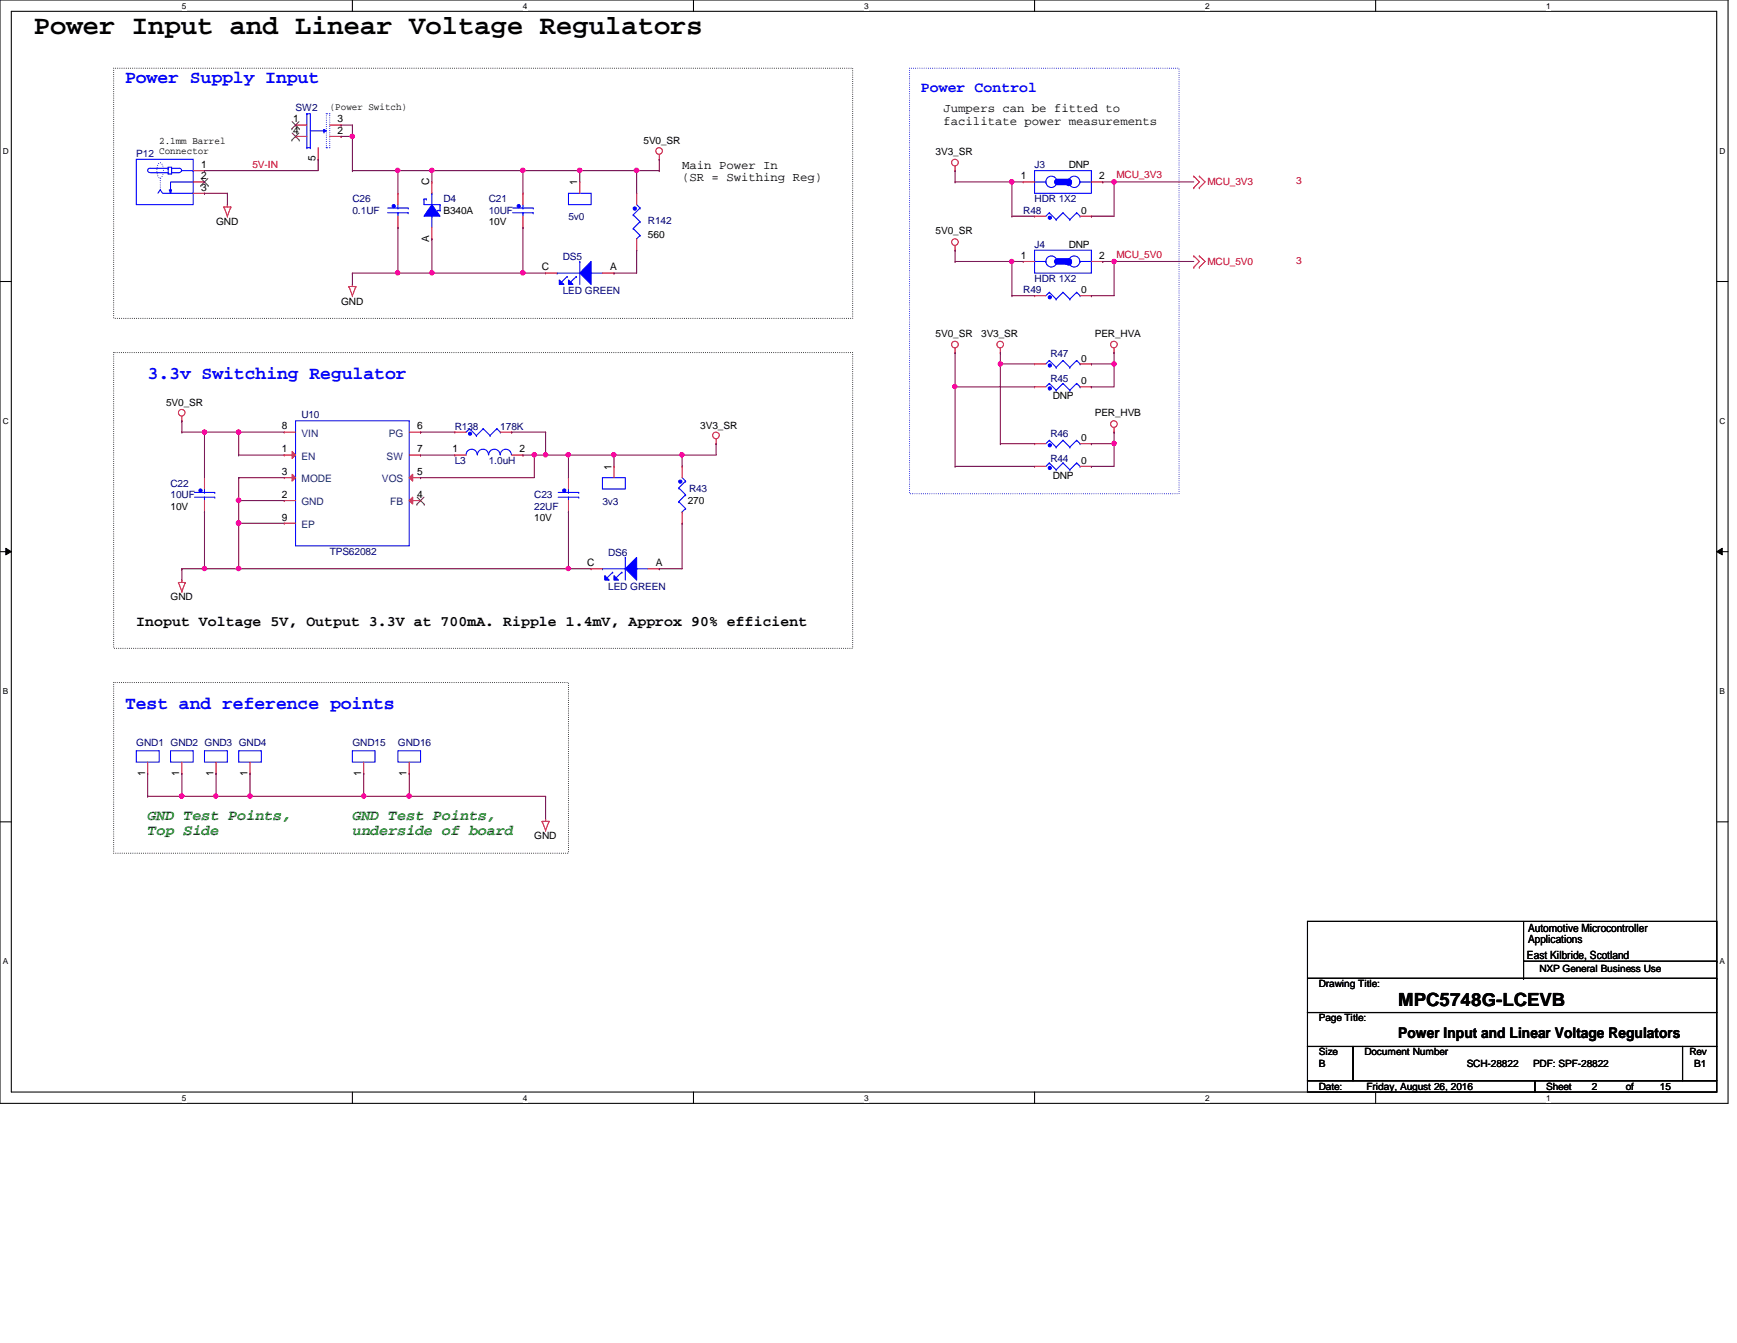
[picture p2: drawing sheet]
<svg xmlns="http://www.w3.org/2000/svg" width="279mm" height="216mm" viewBox="0 0 279 216" stroke-linecap="round" stroke-linejoin="round" font-family="sans-serif">
<path d="M0 0h278v177.4h-278zM1.8 1.8h274.3v173.8h-274.3z" fill="none" stroke="#000" stroke-width=".17"/>
<g fill="#fff">
<path d="M29.3 .2h.7v1.5h-.7z"/>
<path d="M29.3 175.8h.7v1.4h-.7z"/>
</g>
<path d="M56.7 0v1.8M56.7 175.6v1.8" fill="none" stroke="#000" stroke-width=".17"/>
<g fill="#fff">
<path d="M84.1 .2h.7v1.5h-.7z"/>
<path d="M84.1 175.8h.7v1.4h-.7z"/>
</g>
<path d="M111.5 0v1.8M111.5 175.6v1.8" fill="none" stroke="#000" stroke-width=".17"/>
<g fill="#fff">
<path d="M139 .2h.7v1.5h-.7z"/>
<path d="M139 175.8h.7v1.4h-.7z"/>
</g>
<path d="M166.4 0v1.8M166.4 175.6v1.8" fill="none" stroke="#000" stroke-width=".17"/>
<g fill="#fff">
<path d="M193.8 .2h.8v1.5h-.8z"/>
<path d="M193.8 175.8h.8v1.4h-.8z"/>
</g>
<path d="M221.3 0v1.8M221.3 175.6v1.8" fill="none" stroke="#000" stroke-width=".17"/>
<g fill="#fff">
<path d="M248.7 .2h.7v1.5h-.7z"/>
<path d="M248.7 175.8h.7v1.4h-.7z"/>
<path d="M.5 23.5h.9v1.5h-.9z"/>
<path d="M276.6 23.5h.9v1.5h-.9z"/>
<path d="M.5 67h.9v1.5h-.9z"/>
<path d="M276.6 67h.9v1.5h-.9z"/>
</g>
<path d="M0 45.3h1.8M276.1 45.3h1.9" fill="none" stroke="#000" stroke-width=".17"/>
<g fill="#fff">
<path d="M.5 110.4h.8v1.5h-.8z"/>
<path d="M276.6 110.4h.9v1.5h-.9z"/>
</g>
<path d="M0 88.7h1.8M276.1 88.7h1.9" fill="none" stroke="#000" stroke-width=".17"/>
<path d="M.9 88.1l.9 .6-.9 .5zM276.1 88.7l.9-.6v1.1z" fill="#000"/>
<path d="M.9 88.1l.9 .6-.9 .5zM276.1 88.7l.9-.6v1.1z" fill="none" stroke="#000" stroke-width=".16"/>
<g fill="#fff">
<path d="M.5 153.8h.8v1.5h-.8z"/>
<path d="M276.6 153.8h.9v1.5h-.9z"/>
</g>
<path d="M0 132.1h1.8M276.1 132.1h1.9" fill="none" stroke="#000" stroke-width=".17"/>
<path d="M18.3 11h118.9v40.2h-118.9zM18.3 56.7h118.9v47.5h-118.9zM18.3 109.7h73.1v27.5h-73.1z" fill="none" stroke="#000" stroke-width=".17" stroke-dasharray="0 .3"/>
<path d="M146.3 11h43.4v68.4h-43.4z" fill="none" stroke="#00f" stroke-width=".17" stroke-dasharray="0 .3"/>
<path d="M170.1 29.3h1.8" fill="none" stroke="#00f" stroke-width="1.1"/>
<circle cx="171.9" cy="29.3" r=".53" fill="#00f"/>
<path d="M170.1 42h1.8" fill="none" stroke="#00f" stroke-width="1.1"/>
<circle cx="171.9" cy="42" r=".53" fill="#00f"/>
<g fill="none" stroke="#f00" stroke-width=".17">
<path d="M36 33.3h.1M36 33.3h1.1M36 33.3l.6 1.5M36.6 32.9h.1M36.6 34.8h.1M36.6 32.9v.4M37.1 33.3h.1M37.1 33.3l-.5 1.5M106 25.6h.1M106 24.8v.8M153.6 27.4h.1M153.6 26.7v.7"/>
<path d="M153.6 39.5v.7M192 30.2h.1M192 28.3h.1M192 28.3l.9 1-.9 .9M192.9 28.3h.1M192.9 30.2h.1M192.9 28.3l.9 1-.9 .9M56.1 46.1h.1M56.1 46.1h1.1M56.1 46.1l.6 1.4M56.7 45.7h.1M56.7 47.5h.1"/>
<path d="M56.7 45.7v.4M57.2 46.1h.1M57.2 46.1l-.5 1.4M153.6 56.7h.1M153.6 40.2h.1M153.6 56v.7M160.9 56.7h.1M160.9 56v.7M179.2 56.7h.1M179.2 56v.7M192 43h.1M192 41.1h.1"/>
<path d="M192 41.1l.9 .9-.9 1M192.9 41.1h.1M192.9 43h.1M192.9 41.1l.9 .9-.9 1M29.3 67.6h.1M29.3 66.9v.7M115.2 71.3h.1M115.2 70.6v.7M179.2 69.5h.1M179.2 68.7v.8M28.7 93.6h.1M28.7 93.6h1.1"/>
<path d="M28.7 93.6l.6 1.5M29.3 93.3h.1M29.3 95.1h.1M29.3 93.3v.3M29.8 93.6h.1M29.8 93.6l-.5 1.5M87.2 132h.1M87.2 132h1.1M87.2 132l.6 1.5M87.8 131.7h.1M87.8 133.5h.1M87.8 131.7v.3"/>
<path d="M88.3 132h.1M88.3 132l-.5 1.5"/>
<circle cx="106" cy="24.3" r=".54"/>
<circle cx="153.6" cy="26.1" r=".54"/>
<circle cx="153.6" cy="38.9" r=".54"/>
<circle cx="153.6" cy="55.4" r=".54"/>
<circle cx="160.9" cy="55.4" r=".54"/>
<circle cx="179.2" cy="55.4" r=".54"/>
<circle cx="29.2" cy="66.4" r=".54"/>
<circle cx="115.2" cy="70" r=".54"/>
<circle cx="179.2" cy="68.2" r=".54"/>
</g>
<g fill="none" stroke="#000" stroke-width=".17">
<path d="M210.3 148.1h65.8v14.7h-65.8zM210.3 157.3h65.8M245.1 157.3h.1M245.1 148.1v9.2M245.1 154.5h31M276.1 157.3h.1M276.1 154.5h.1M210.3 162.8h65.8v5.4h-65.8zM210.3 168.2h7.3v5.5h-7.3zM210.3 173.7h36.6v1.9h-36.6zM217.6 168.2h53v5.5h-53zM246.9 173.7h29.2v1.9h-29.2z"/>
<path d="M270.6 168.2h5.5v5.5h-5.5z"/>
</g>
<path d="M75.5 68.9h.1M75.5 68.9l-.5 .6M75.5 68.9l1.1 1.1M76.6 70h.1M77.7 68.9h.1M77.7 68.9l-1.1 1.1M77.7 68.9l1.1 1.1M78.8 70h.1M79.9 68.9h.1M79.9 68.9l-1.1 1.1M79.9 68.9l.6 .6M80.5 69.5h.1" fill="none" stroke="#00f" stroke-width=".17"/>
<circle cx="75.6" cy="69.7" r=".26" fill="#00f"/>
<g fill="none" stroke="#00f" stroke-width=".17">
<path d="M168.8 58h.1M168.8 58l-.6 .5M168.8 58l1.1 1.1M169.9 59.1h.1M171 58h.1M171 58l-1.1 1.1M171 58l1.1 1.1M172.1 59.1h.1M173.2 58h.1M173.2 58l-1.1 1.1M173.2 58l.5 .5M173.7 58.5h.1"/>
<circle cx="75.6" cy="69.7" r=".26"/>
</g>
<path d="M73.2 69.5h.1M73.2 69.5h1.8M80.5 69.5h1.8M82.3 69.5h.1" fill="none" stroke="#f00" stroke-width=".17"/>
<circle cx="168.9" cy="58.8" r=".26" fill="#00f"/>
<g fill="none" stroke="#00f" stroke-width=".17">
<path d="M62.4 34.2h3.3M62.4 33.4h3.3M64 34.2h.1M64 34.2v.6M65.7 34.2h.1M65.7 33.4h.1"/>
<circle cx="168.9" cy="58.8" r=".26"/>
</g>
<path d="M166.4 58.5h.1M166.4 58.5h1.8M173.7 58.5h1.9M175.6 58.5h.1" fill="none" stroke="#f00" stroke-width=".17"/>
<circle cx="63.3" cy="33.1" r=".26" fill="#00f"/>
<g fill="none" stroke="#00f" stroke-width=".17">
<path d="M64 33.4h.1M64 32.9v.5M168.8 47h.1M168.8 47l-.6 .5M168.8 47l1.1 1.1M169.9 48.1h.1M171 47h.1M171 47l-1.1 1.1M171 47l1.1 1.1M172.1 48.1h.1M173.2 47h.1M173.2 47l-1.1 1.1"/>
<path d="M173.2 47l.5 .5M173.7 47.5h.1"/>
<circle cx="63.3" cy="33.1" r=".26"/>
</g>
<path d="M64 31.1h.1M64 36.6h.1M64 31.1v1.8M64 34.8v1.8" fill="none" stroke="#f00" stroke-width=".17"/>
<circle cx="168.9" cy="47.8" r=".26" fill="#00f"/>
<g fill="none" stroke="#00f" stroke-width=".17">
<path d="M168.8 61.6h.1M168.8 61.6l-.6 .6M168.8 61.6l1.1 1.1M169.9 62.7h.1M171 61.6h.1M171 61.6l-1.1 1.1M171 61.6l1.1 1.1M172.1 62.7h.1M173.2 61.6h.1M173.2 61.6l-1.1 1.1M173.2 61.6l.5 .6M173.7 62.2h.1"/>
<circle cx="168.9" cy="47.8" r=".26"/>
</g>
<path d="M166.4 47.5h.1M166.4 47.5h1.8M173.7 47.5h1.9M175.6 47.5h.1" fill="none" stroke="#f00" stroke-width=".17"/>
<circle cx="168.9" cy="62.4" r=".26" fill="#00f"/>
<g fill="none" stroke="#00f" stroke-width=".17">
<path d="M24.1 27.8h3M25.4 31.1l.4-.6 .4 .6h4.9M27.1 26.9h.5v1.1h-.5zM27.1 27.1h-3a.34 .34 0 0 0-.4 .3 .34 .34 0 0 0 .4 .3M27.1 27.1h.1M27.1 27.8h.1M27.6 27.1h1.3a.34 .34 0 0 1 .3 .3 .34 .34 0 0 1-.3 .3M27.6 27.1h.1M27.6 27.8h.1M27.6 27.8h1.3"/>
<circle cx="168.9" cy="62.4" r=".26"/>
</g>
<path d="M166.4 62.2h.1M166.4 62.2h1.8M173.7 62.2h1.9M175.6 62.2h.1" fill="none" stroke="#f00" stroke-width=".17"/>
<path d="M27.2 30.5h.4l-.2 .6z" fill="#00f"/>
<g fill="none" stroke="#00f" stroke-width=".17">
<path d="M21.9 25.6h9.2v7.3h-9.2zM27.2 30.5h.4l-.2 .6zM29.3 27.4h1.8M31.1 29.3h-3.7v1.2M31.1 27.4h.1M109.2 78.4h.1M109.2 78.4l1.1 1.1M109.7 76.8l.6 .5M110.3 77.3h.1M110.3 79.5h.1M110.3 77.3l-1.1 1.1M110.3 79.5l-1.1 1.1"/>
<path d="M109.2 80.6h.1M109.2 80.6l1.1 1.1M109.7 82.3h.1M110.3 81.7h.1M110.3 81.7l-.6 .6"/>
</g>
<path d="M25.5 26.3l.2-.1a1.72 1.72 0 0 1 .2 2.4l-.2 .1a1.2 1.2 0 0 1-.5-1.3l.1-.5zM25.8 28.7v1.8M25.8 30.5h.1" fill="none" stroke="#00f" stroke-width=".17" stroke-dasharray="0 .3"/>
<path d="M31.1 27.4h1.8M31.1 31.1h1.8M31.1 29.3h1.8M32.9 27.4h.1M32.9 31.1h.1M32.9 29.3h.1" fill="none" stroke="#f00" stroke-width=".17"/>
<path d="M32.3 29.8h.1M32.3 28.7l1.2 1.1M33.4 28.7l-1.1 1.1M33.5 29.8h.1" fill="none" stroke="#804000" stroke-width=".16"/>
<circle cx="109.4" cy="77.4" r=".26" fill="#00f"/>
<g fill="none" stroke="#00f" stroke-width=".17">
<path d="M91.4 31.1h3.7v1.8h-3.7zM166.4 40.2h9.2v3.7h-9.2zM166.4 42h1.8M168.2 42h.1M173.7 42h.1M173.7 42h1.9M168.8 70.8h.1M168.8 70.8l-.6 .5M168.8 70.8l1.1 1.1M169.9 71.9h.1M171 70.8h.1M171 70.8l-1.1 1.1"/>
<path d="M171 70.8l1.1 1.1M172.1 71.9h.1M173.2 70.8h.1M173.2 70.8l-1.1 1.1M173.2 70.8l.5 .5M173.7 71.3h.1M21.9 120.7h3.7v1.8h-3.7zM38.4 120.7h3.6v1.8h-3.6z"/>
<circle cx="169.1" cy="42" r=".89"/>
<circle cx="172.8" cy="42" r=".89"/>
<circle cx="109.4" cy="77.4" r=".26"/>
</g>
<g fill="none" stroke="#f00" stroke-width=".17">
<path d="M93.3 29.3h.1M93.3 29.3v1.8M164.6 42h.1M164.6 42h1.8M175.6 42h1.8M177.4 42h.1M109.7 75h.1M109.7 75v1.8M109.7 84.1h.1M109.7 82.3v1.8M23.7 124.3h.1M23.7 122.5v1.8"/>
<path d="M40.2 124.3h.1M40.2 122.5v1.8"/>
</g>
<circle cx="168.9" cy="71.6" r=".26" fill="#00f"/>
<circle cx="168.9" cy="71.6" r=".26" fill="none" stroke="#00f" stroke-width=".17"/>
<path d="M166.4 71.3h.1M166.4 71.3h1.8M173.7 71.3h1.9M175.6 71.3h.1" fill="none" stroke="#f00" stroke-width=".17"/>
<path d="M95.1 42v3.7l-1.8-1.8z" fill="#00f"/>
<path d="M95.1 42v3.7l-1.8-1.8z" fill="none" stroke="#00f" stroke-width=".17"/>
<path d="M91.4 45l.8 .7h-.8z" fill="#00f"/>
<path d="M91.4 45l.8 .7h-.8z" fill="none" stroke="#00f" stroke-width=".17"/>
<path d="M90 45l.7 .7h-.7z" fill="#00f"/>
<g fill="none" stroke="#00f" stroke-width=".17">
<path d="M89.6 43.9h.1M89.6 43.9h3.7M90 45l.7 .7h-.7zM91.2 44.4h.1M91.2 44.4l-.9 .9M92.7 44.4h.1M92.7 44.4l-.9 .9M93.3 42h.1M93.3 42v3.7M95.1 43.9h.1M95.1 43.9h1.8M168.8 74.4h.1"/>
<path d="M168.8 74.4l-.6 .6M168.8 74.4l1.1 1.1M169.9 75.5h.1M171 74.4h.1M171 74.4l-1.1 1.1M171 74.4l1.1 1.1M172.1 75.5h.1M173.2 74.4h.1M173.2 74.4l-1.1 1.1M173.2 74.4l.5 .6M173.7 75h.1"/>
</g>
<path d="M87.8 43.9h.1M87.8 43.9h1.8M96.9 43.9h1.9M98.8 43.9h.1" fill="none" stroke="#f00" stroke-width=".17"/>
<circle cx="168.9" cy="75.2" r=".26" fill="#00f"/>
<g fill="none" stroke="#00f" stroke-width=".17">
<path d="M168.8 34.2h.1M168.8 34.2l-.6 .6M168.8 34.2l1.1 1.1M169.9 35.3h.1M171 34.2h.1M171 34.2l-1.1 1.1M171 34.2l1.1 1.1M172.1 35.3h.1M173.2 34.2h.1M173.2 34.2l-1.1 1.1M173.2 34.2l.5 .6M173.7 34.8h.1"/>
<path d="M27.4 120.7h3.7v1.8h-3.7z"/>
<circle cx="168.9" cy="75.2" r=".26"/>
</g>
<path d="M166.4 75h.1M166.4 75h1.8M173.7 75h1.9M175.6 75h.1M29.3 124.3h.1M29.3 122.5v1.8" fill="none" stroke="#f00" stroke-width=".17"/>
<circle cx="168.9" cy="35" r=".26" fill="#00f"/>
<g fill="none" stroke="#00f" stroke-width=".17">
<path d="M101.9 34.5h.1M101.9 36.7h.1M101.9 34.5l1.1 1.1M101.9 36.7l1.1 1.1M102.4 38.4h.1M102.4 32.9l.6 .5M103 33.4h.1M103 35.6h.1M103 37.8h.1M103 33.4l-1.1 1.1M103 35.6l-1.1 1.1M103 37.8l-.6 .6"/>
<path d="M96.9 76.8h3.7v1.8h-3.7zM64 120.7h3.6v1.8h-3.6z"/>
<circle cx="168.9" cy="35" r=".26"/>
</g>
<path d="M166.4 34.8h.1M166.4 34.8h1.8M173.7 34.8h1.9M175.6 34.8h.1M98.8 75h.1M98.8 75v1.8M65.8 124.3h.1M65.8 122.5v1.8" fill="none" stroke="#f00" stroke-width=".17"/>
<circle cx="102.1" cy="33.5" r=".26" fill="#00f"/>
<g fill="none" stroke="#00f" stroke-width=".17">
<path d="M31.3 79.9h3.2M31.3 79.2h3.2M32.9 79.9h.1M32.9 79.9v.6M34.5 79.9h.1M34.5 79.2h.1"/>
<circle cx="102.1" cy="33.5" r=".26"/>
</g>
<path d="M102.4 31.1h.1M102.4 31.1v1.8M102.4 38.4v1.8M102.4 40.2h.1" fill="none" stroke="#f00" stroke-width=".17"/>
<circle cx="32.3" cy="78.9" r=".26" fill="#00f"/>
<g fill="none" stroke="#00f" stroke-width=".17">
<path d="M49.4 18.3h.1M49.4 18.3h.5v5.4M49.4 18.3v5.4M49.4 23.7h.1M49.4 23.7h.5M49.9 23.7h.1M49.9 21h2.2M52.1 21h.1M52.1 21.2h.1M52.1 20.8h.1M52.1 20.8l.4 .2-.4 .2M52.1 20.8v.4"/>
<path d="M68.2 32h.1M68.2 32v.9h2.6M69.5 34.8h.1M69.5 31.1h.1M69.5 31.1v1.8M69.5 34.8v1.8M70.8 32.9h.1M70.8 33.8h.1M70.8 32.9v.9M32.9 79.2h.1M32.9 78.6v.6"/>
<circle cx="32.3" cy="78.9" r=".26"/>
</g>
<g fill="none" stroke="#f00" stroke-width=".17">
<path d="M47.5 20.1h.1M47.5 21.9h.1M47.5 20.1h1.9M47.5 21.9h1.9M51.2 25.6h.1M51.2 23.7v1.9M53 20.1h1.9M53 21.9h1.9M54.9 20.1h.1M54.9 21.9h.1M32.9 76.8h.1M32.9 76.8v1.8"/>
<path d="M32.9 82.3h.1M32.9 80.5v1.8"/>
</g>
<path d="M52.5 18.3v5.4M52.5 18.3h.1M53 18.3h.1M53 18.3h-.5M52.5 23.7h.1M53 23.7v-5.4M53 23.7h-.5" fill="none" stroke="#00f" stroke-width=".17" stroke-dasharray="0 .3"/>
<path d="M47 19.6l1.1 1.1M48.1 19.6l-1.2 1.1M46.9 20.7h.1M46.9 22.5h.1M47 21.4l1.1 1.1M48.1 21.4l-1.2 1.1M48.1 20.7h.1M48.1 22.5h.1" fill="none" stroke="#804000" stroke-width=".16"/>
<path d="M69.5 32.9l1.3 1.9h-2.6z" fill-rule="evenodd" fill="#00f"/>
<path d="M68.2 32h.4M68.6 32h.1M69.5 32.9l1.3 1.9h-2.6zM70.4 33.8h.1M70.4 33.8h.4M89.8 79.9h3.3M89.8 79.2h3.3M91.4 79.9h.1M91.4 79.9v.6M93.1 79.9h.1M93.1 79.2h.1M56.7 120.7h3.6v1.8h-3.6z" fill="none" stroke="#00f" stroke-width=".17"/>
<path d="M69.5 38.4h.1M69.5 29.3h.1M69.5 29.3v1.8M69.5 36.6v1.8M58.5 124.3h.1M58.5 122.5v1.8" fill="none" stroke="#f00" stroke-width=".17"/>
<circle cx="90.8" cy="78.9" r=".26" fill="#00f"/>
<g fill="none" stroke="#00f" stroke-width=".17">
<path d="M82.5 34.2h3.3M82.5 33.4h3.3M84.1 34.2h.1M84.1 34.2v.6M85.8 34.2h.1M85.8 33.4h.1M91.4 79.2h.1M91.4 78.6v.6"/>
<circle cx="90.8" cy="78.9" r=".26"/>
</g>
<path d="M91.4 76.8h.1M91.4 76.8v1.8M91.4 82.3h.1M91.4 80.5v1.8" fill="none" stroke="#f00" stroke-width=".17"/>
<circle cx="83.4" cy="33.1" r=".26" fill="#00f"/>
<g fill="none" stroke="#00f" stroke-width=".17">
<path d="M84.1 33.4h.1M84.1 32.9v.5M47.5 67.6h18.3v20.2h-18.3z"/>
<circle cx="83.4" cy="33.1" r=".26"/>
</g>
<path d="M84.1 31.1h.1M84.1 36.6h.1M84.1 31.1v1.8M84.1 34.8v1.8" fill="none" stroke="#f00" stroke-width=".17"/>
<path d="M47 72.6l.5 .6-.5 .5z" fill="#f00"/>
<path d="M45.7 73.2h.1M45.7 73.2h1.8M47 72.6l.5 .6-.5 .5zM45.7 80.5h.1M45.7 80.5h1.8" fill="none" stroke="#f00" stroke-width=".17"/>
<path d="M47 76.2l.5 .6-.5 .5z" fill="#f00"/>
<path d="M45.7 76.8h.1M45.7 76.8h1.8M47 76.2l.5 .6-.5 .5z" fill="none" stroke="#f00" stroke-width=".17"/>
<path d="M65.8 80.5l.6-.6v1.1z" fill="#f00"/>
<path d="M65.8 80.5l.6-.6v1.1zM65.8 80.5h1.8M67.6 80.5h.1" fill="none" stroke="#f00" stroke-width=".17"/>
<path d="M67.1 79.9l1.1 1.2M68.2 79.9l-1.1 1.2M67.1 81.1h.1M68.2 81.1h.1" fill="none" stroke="#804000" stroke-width=".16"/>
<path d="M65.8 76.8l.6-.6v1.1z" fill="#f00"/>
<g fill="none" stroke="#f00" stroke-width=".17">
<path d="M164.6 29.3h.1M164.6 29.3h1.8M175.6 29.3h1.8M177.4 29.3h.1M45.7 69.5h.1M45.7 69.5h1.8M65.8 76.8l.6-.6v1.1zM65.8 76.8h1.8M65.8 69.5h1.8M65.8 73.2h1.8M67.6 76.8h.1M67.6 69.5h.1"/>
<path d="M67.6 73.2h.1M73.2 73.2h.1M73.2 73.2h1.8M82.3 73.2h1.8M84.1 73.2h.1M45.7 84.1h.1M45.7 84.1h1.8M34.8 124.3h.1M34.8 122.5v1.8"/>
</g>
<g fill="none" stroke="#00f" stroke-width=".17">
<path d="M166.4 27.4h9.2v3.7h-9.2zM166.4 29.3h1.8M168.2 29.3h.1M173.7 29.3h.1M173.7 29.3h1.9M76.8 73.1a.89 .89 0 0 0-1-.9 .89 .89 0 0 0-.8 1M78.6 73.1a.89 .89 0 0 0-.9-.9 .89 .89 0 0 0-.9 1M80.4 73.1a.91 .91 0 0 0-.9-.9 .91 .91 0 0 0-.9 1M82.3 73.1a.89 .89 0 0 0-1-.9 .89 .89 0 0 0-.8 1M32.9 120.7h3.7v1.8h-3.7z"/>
<circle cx="169.1" cy="29.2" r=".9"/>
<circle cx="172.8" cy="29.2" r=".9"/>
</g>
<path d="M100.6 91.4l1.8-1.8v3.7z" fill="#00f"/>
<path d="M100.6 91.4l1.8-1.8v3.7z" fill="none" stroke="#00f" stroke-width=".17"/>
<path d="M98.8 92.5l.7 .8h-.7z" fill="#00f"/>
<path d="M98.8 92.5l.7 .8h-.7z" fill="none" stroke="#00f" stroke-width=".17"/>
<path d="M97.3 92.5l.7 .8h-.7z" fill="#00f"/>
<path d="M96.9 91.4h.1M96.9 91.4h3.7M97.3 92.5l.7 .8h-.7zM98.6 92h.1M98.6 92l-.9 .9M100 92h.1M100 92l-.9 .9M100.6 89.6h.1M100.6 89.6v3.7M102.4 91.4h.1M102.4 91.4h1.8" fill="none" stroke="#00f" stroke-width=".17"/>
<path d="M95.1 91.4h.1M95.1 91.4h1.8M104.2 91.4h1.8M106 91.4h.1" fill="none" stroke="#f00" stroke-width=".17"/>
<g fill="none" stroke="#800040" stroke-width=".17">
<path d="M64 27.4h5.5M69.5 27.4h.1M69.5 27.4v1.9M84.1 27.4h9.2M93.3 27.4h.1M106 25.6h.1M106 25.6v1.8M56.7 43.9h.1M56.7 43.9v1.8M64 43.9h5.5M69.5 43.9h.1M40.2 128h.1"/>
<path d="M40.2 124.3h.1M40.2 128h18.3M40.2 124.3v3.7M87.8 128h.1M87.8 128v3.7"/>
</g>
<circle cx="93.2" cy="27.4" r=".36" fill="#f0f"/>
<circle cx="93.2" cy="27.4" r=".36" fill="none" stroke="#f0f" stroke-width=".17"/>
<g fill="none" stroke="#800040" stroke-width=".17">
<path d="M32.9 31.1h.1M32.9 31.1h3.7M36.6 31.1h.1M36.6 31.1v1.8M64 27.4h.1M64 27.4v3.7M69.5 38.4h.1M69.5 38.4v5.5M84.1 27.4h.1M84.1 27.4v3.7M34.8 124.3h.1M34.8 128h.1"/>
<path d="M34.8 124.3v3.7M34.8 128h5.4"/>
</g>
<circle cx="40.2" cy="128" r=".34" fill="#f0f"/>
<circle cx="40.2" cy="128" r=".34" fill="none" stroke="#f0f" stroke-width=".17"/>
<circle cx="34.7" cy="128" r=".34" fill="#f0f"/>
<circle cx="34.7" cy="128" r=".34" fill="none" stroke="#f0f" stroke-width=".17"/>
<path d="M29.3 124.3h.1M29.3 124.3v3.7" fill="none" stroke="#800040" stroke-width=".17"/>
<circle cx="29.2" cy="128" r=".36" fill="#f0f"/>
<circle cx="29.2" cy="128" r=".36" fill="none" stroke="#f0f" stroke-width=".17"/>
<path d="M32.9 27.4h.1M32.9 27.4h18.3M64 36.6h.1M64 36.6v7.3M23.7 124.3h.1M23.7 128h.1M23.7 128h11.1M23.7 124.3v3.7M29.3 128h.1" fill="none" stroke="#800040" stroke-width=".17"/>
<circle cx="64" cy="43.9" r=".34" fill="#f0f"/>
<circle cx="64" cy="43.9" r=".34" fill="none" stroke="#f0f" stroke-width=".17"/>
<path d="M51.2 25.6h.1M51.2 25.6v1.8M54.9 21.9h.1M54.9 21.9h1.8M56.7 21.9h.1M56.7 21.9v5.5" fill="none" stroke="#800040" stroke-width=".17"/>
<circle cx="56.7" cy="21.9" r=".36" fill="#f0f"/>
<circle cx="56.7" cy="21.9" r=".36" fill="none" stroke="#f0f" stroke-width=".17"/>
<path d="M56.7 27.4h.1M56.7 27.4h7.3" fill="none" stroke="#800040" stroke-width=".17"/>
<circle cx="64" cy="27.4" r=".34" fill="#f0f"/>
<circle cx="64" cy="27.4" r=".34" fill="none" stroke="#f0f" stroke-width=".17"/>
<g fill="none" stroke="#800040" stroke-width=".17">
<path d="M54.9 20.1h.1M54.9 20.1h1.8M56.7 20.1h.1M56.7 20.1v1.8M177.4 29.3h.1M177.4 29.3h1.8M177.4 42h.1M177.4 42h1.8M91.4 91.4h.1M91.4 91.4h3.7M106 91.4h.1M109.7 84.1h.1"/>
<path d="M109.7 84.1v7.3h-3.7"/>
</g>
<circle cx="179.2" cy="29.2" r=".35" fill="#f0f"/>
<circle cx="179.2" cy="29.2" r=".35" fill="none" stroke="#f0f" stroke-width=".17"/>
<path d="M153.6 29.3h.1M153.6 29.3h11M162.8 29.3h.1M162.8 34.8h.1M162.8 29.3v5.5M162.8 34.8h3.6" fill="none" stroke="#800040" stroke-width=".17"/>
<circle cx="162.7" cy="29.2" r=".35" fill="#f0f"/>
<circle cx="162.7" cy="29.2" r=".35" fill="none" stroke="#f0f" stroke-width=".17"/>
<path d="M175.6 34.8h.1M179.2 29.3h.1M179.2 29.3v5.5h-3.6M179.2 29.3h12.8M153.6 42h.1M153.6 42h9.2M162.8 42h.1M162.8 42v5.5" fill="none" stroke="#800040" stroke-width=".17"/>
<circle cx="162.7" cy="42" r=".34" fill="#f0f"/>
<circle cx="162.7" cy="42" r=".34" fill="none" stroke="#f0f" stroke-width=".17"/>
<path d="M162.8 47.5h.1M162.8 42h.1M162.8 47.5h3.6M162.8 42h1.8M175.6 47.5h.1M179.2 42h.1M179.2 42v5.5h-3.6" fill="none" stroke="#800040" stroke-width=".17"/>
<circle cx="179.2" cy="42" r=".34" fill="#f0f"/>
<circle cx="179.2" cy="42" r=".34" fill="none" stroke="#f0f" stroke-width=".17"/>
<path d="M175.6 58.5h.1M179.2 42h.1M179.2 56.7h.1M179.2 42h12.8M179.2 56.7v1.8h-3.6" fill="none" stroke="#800040" stroke-width=".17"/>
<circle cx="179.2" cy="58.5" r=".34" fill="#f0f"/>
<circle cx="179.2" cy="58.5" r=".34" fill="none" stroke="#f0f" stroke-width=".17"/>
<path d="M179.2 58.5h.1M179.2 58.5v3.7h-3.6M175.6 62.2h.1M175.6 71.3h.1M179.2 69.5h.1M179.2 69.5v1.8h-3.6" fill="none" stroke="#800040" stroke-width=".17"/>
<circle cx="179.2" cy="71.3" r=".34" fill="#f0f"/>
<circle cx="179.2" cy="71.3" r=".34" fill="none" stroke="#f0f" stroke-width=".17"/>
<path d="M153.6 56.7h.1M153.6 56.7v5.5M160.9 56.7h.1M160.9 58.5h.1M160.9 56.7v14.6M160.9 58.5h5.5M153.6 62.2h.1M153.6 62.2h12.8M175.6 75h.1M179.2 71.3h.1M179.2 71.3v3.7h-3.6" fill="none" stroke="#800040" stroke-width=".17"/>
<circle cx="160.9" cy="58.5" r=".34" fill="#f0f"/>
<circle cx="160.9" cy="58.5" r=".34" fill="none" stroke="#f0f" stroke-width=".17"/>
<path d="M153.6 62.2h.1M153.6 62.2v12.8M160.9 71.3h.1M160.9 71.3h5.5" fill="none" stroke="#800040" stroke-width=".17"/>
<circle cx="153.6" cy="62.1" r=".34" fill="#f0f"/>
<circle cx="153.6" cy="62.1" r=".34" fill="none" stroke="#f0f" stroke-width=".17"/>
<path d="M153.6 27.4h.1M153.6 27.4v1.9M69.5 43.9h.1M69.5 43.9h14.6M153.6 40.2h.1M153.6 40.2v1.8M153.6 75h.1M153.6 75h12.8" fill="none" stroke="#800040" stroke-width=".17"/>
<circle cx="84.1" cy="43.9" r=".36" fill="#f0f"/>
<circle cx="84.1" cy="43.9" r=".36" fill="none" stroke="#f0f" stroke-width=".17"/>
<circle cx="69.5" cy="43.9" r=".34" fill="#f0f"/>
<circle cx="69.5" cy="43.9" r=".34" fill="none" stroke="#f0f" stroke-width=".17"/>
<path d="M69.5 27.4h14.6M84.1 36.6h.1M84.1 27.4h.1M84.1 36.6v7.3M56.7 43.9h7.3M64 43.9h.1" fill="none" stroke="#800040" stroke-width=".17"/>
<circle cx="69.5" cy="27.4" r=".34" fill="#f0f"/>
<circle cx="69.5" cy="27.4" r=".34" fill="none" stroke="#f0f" stroke-width=".17"/>
<circle cx="84.1" cy="27.4" r=".36" fill="#f0f"/>
<circle cx="84.1" cy="27.4" r=".36" fill="none" stroke="#f0f" stroke-width=".17"/>
<path d="M58.5 124.3h.1M58.5 128h.1M58.5 124.3v3.7M58.5 128h7.3" fill="none" stroke="#800040" stroke-width=".17"/>
<circle cx="58.5" cy="128" r=".34" fill="#f0f"/>
<circle cx="58.5" cy="128" r=".34" fill="none" stroke="#f0f" stroke-width=".17"/>
<path d="M65.8 124.3h.1M65.8 128h.1M65.8 124.3v3.7M65.8 128h22" fill="none" stroke="#800040" stroke-width=".17"/>
<circle cx="65.8" cy="128" r=".36" fill="#f0f"/>
<circle cx="65.8" cy="128" r=".36" fill="none" stroke="#f0f" stroke-width=".17"/>
<path d="M29.3 67.6h.1M29.3 69.5h.1M29.3 67.6v1.9M29.3 69.5h16.4M32.9 69.5h.1M32.9 69.5v7.3M38.4 69.5h.1M38.4 73.2h.1M38.4 69.5v3.7M38.4 73.2h7.3" fill="none" stroke="#800040" stroke-width=".17"/>
<circle cx="38.4" cy="69.5" r=".36" fill="#f0f"/>
<circle cx="38.4" cy="69.5" r=".36" fill="none" stroke="#f0f" stroke-width=".17"/>
<circle cx="32.9" cy="69.5" r=".34" fill="#f0f"/>
<circle cx="32.9" cy="69.5" r=".34" fill="none" stroke="#f0f" stroke-width=".17"/>
<path d="M32.9 82.3h.1M32.9 82.3v9.1" fill="none" stroke="#800040" stroke-width=".17"/>
<circle cx="32.9" cy="91.4" r=".34" fill="#f0f"/>
<circle cx="32.9" cy="91.4" r=".34" fill="none" stroke="#f0f" stroke-width=".17"/>
<path d="M38.4 76.8h.1M38.4 76.8h7.3M38.4 76.8v3.7" fill="none" stroke="#800040" stroke-width=".17"/>
<circle cx="38.4" cy="80.4" r=".36" fill="#f0f"/>
<circle cx="38.4" cy="80.4" r=".36" fill="none" stroke="#f0f" stroke-width=".17"/>
<path d="M85.9 73.2h.1M85.9 73.2v3.6M32.9 91.4h.1M32.9 91.4h58.5M38.4 80.5h.1M38.4 91.4h.1M38.4 80.5h7.3M38.4 80.5v3.6" fill="none" stroke="#800040" stroke-width=".17"/>
<circle cx="85.9" cy="73.1" r=".34" fill="#f0f"/>
<circle cx="85.9" cy="73.1" r=".34" fill="none" stroke="#f0f" stroke-width=".17"/>
<path d="M84.1 73.2h.1M84.1 73.2h3.7M85.9 73.2h.1" fill="none" stroke="#800040" stroke-width=".17"/>
<circle cx="87.8" cy="73.1" r=".34" fill="#f0f"/>
<circle cx="87.8" cy="73.1" r=".34" fill="none" stroke="#f0f" stroke-width=".17"/>
<path d="M82.3 69.5h.1M82.3 69.5h5.5M87.8 69.5h.1M87.8 73.2h.1M87.8 69.5v3.7M87.8 73.2h3.6M115.2 71.3h.1M115.2 71.3v1.9M91.4 82.3h.1M91.4 82.3v9.1" fill="none" stroke="#800040" stroke-width=".17"/>
<circle cx="91.4" cy="91.4" r=".34" fill="#f0f"/>
<circle cx="91.4" cy="91.4" r=".34" fill="none" stroke="#f0f" stroke-width=".17"/>
<path d="M91.4 73.2h.1M91.4 73.2v3.6" fill="none" stroke="#800040" stroke-width=".17"/>
<circle cx="91.4" cy="73.1" r=".34" fill="#f0f"/>
<circle cx="91.4" cy="73.1" r=".34" fill="none" stroke="#f0f" stroke-width=".17"/>
<path d="M91.4 73.2h.1M91.4 73.2h18.3M98.8 73.2h.1M109.7 73.2h.1M109.7 73.2v1.8" fill="none" stroke="#800040" stroke-width=".17"/>
<circle cx="109.7" cy="73.1" r=".34" fill="#f0f"/>
<circle cx="109.7" cy="73.1" r=".34" fill="none" stroke="#f0f" stroke-width=".17"/>
<circle cx="98.7" cy="73.1" r=".34" fill="#f0f"/>
<circle cx="98.7" cy="73.1" r=".34" fill="none" stroke="#f0f" stroke-width=".17"/>
<g fill="none" stroke="#800040" stroke-width=".17">
<path d="M102.4 27.4h.1M102.4 27.4v3.7M102.4 27.4h3.6M106 27.4h.1M84.1 43.9h.1M84.1 43.9h3.7M98.8 43.9h.1M102.4 40.2h.1M102.4 40.2v3.7h-3.6M98.8 73.2h.1M98.8 73.2v1.8M109.7 73.2h.1"/>
<path d="M109.7 73.2h5.5"/>
</g>
<circle cx="102.4" cy="27.4" r=".36" fill="#f0f"/>
<circle cx="102.4" cy="27.4" r=".36" fill="none" stroke="#f0f" stroke-width=".17"/>
<path d="M93.3 27.4h.1M93.3 27.4v1.9M93.3 27.4h9.1M102.4 27.4h.1M38.4 84.1h.1M38.4 84.1h7.3M38.4 84.1v7.3" fill="none" stroke="#800040" stroke-width=".17"/>
<circle cx="38.4" cy="91.4" r=".36" fill="#f0f"/>
<circle cx="38.4" cy="91.4" r=".36" fill="none" stroke="#f0f" stroke-width=".17"/>
<circle cx="38.4" cy="84.1" r=".37" fill="#f0f"/>
<circle cx="38.4" cy="84.1" r=".37" fill="none" stroke="#f0f" stroke-width=".17"/>
<path d="M67.6 69.5h.1M67.6 76.8h.1M67.6 73.2h.1M67.6 69.5h5.6M67.6 76.8h18.3M67.6 73.2h5.6M29.3 91.4h.1M29.3 91.4v1.9M29.3 91.4h3.6" fill="none" stroke="#800040" stroke-width=".17"/>
<circle cx="93.2" cy="27.4" r=".36" fill="#f0f"/>
<circle cx="93.2" cy="27.4" r=".36" fill="none" stroke="#f0f" stroke-width=".17"/>
<circle cx="40.2" cy="128" r=".34" fill="#f0f"/>
<circle cx="40.2" cy="128" r=".34" fill="none" stroke="#f0f" stroke-width=".17"/>
<circle cx="34.7" cy="128" r=".34" fill="#f0f"/>
<circle cx="34.7" cy="128" r=".34" fill="none" stroke="#f0f" stroke-width=".17"/>
<circle cx="29.2" cy="128" r=".36" fill="#f0f"/>
<circle cx="29.2" cy="128" r=".36" fill="none" stroke="#f0f" stroke-width=".17"/>
<circle cx="64" cy="43.9" r=".34" fill="#f0f"/>
<circle cx="64" cy="43.9" r=".34" fill="none" stroke="#f0f" stroke-width=".17"/>
<circle cx="56.7" cy="21.9" r=".36" fill="#f0f"/>
<circle cx="56.7" cy="21.9" r=".36" fill="none" stroke="#f0f" stroke-width=".17"/>
<circle cx="64" cy="27.4" r=".34" fill="#f0f"/>
<circle cx="64" cy="27.4" r=".34" fill="none" stroke="#f0f" stroke-width=".17"/>
<circle cx="179.2" cy="29.2" r=".35" fill="#f0f"/>
<circle cx="179.2" cy="29.2" r=".35" fill="none" stroke="#f0f" stroke-width=".17"/>
<circle cx="162.7" cy="29.2" r=".35" fill="#f0f"/>
<circle cx="162.7" cy="29.2" r=".35" fill="none" stroke="#f0f" stroke-width=".17"/>
<circle cx="162.7" cy="42" r=".34" fill="#f0f"/>
<circle cx="162.7" cy="42" r=".34" fill="none" stroke="#f0f" stroke-width=".17"/>
<circle cx="179.2" cy="42" r=".34" fill="#f0f"/>
<circle cx="179.2" cy="42" r=".34" fill="none" stroke="#f0f" stroke-width=".17"/>
<circle cx="179.2" cy="58.5" r=".34" fill="#f0f"/>
<circle cx="179.2" cy="58.5" r=".34" fill="none" stroke="#f0f" stroke-width=".17"/>
<circle cx="179.2" cy="71.3" r=".34" fill="#f0f"/>
<circle cx="179.2" cy="71.3" r=".34" fill="none" stroke="#f0f" stroke-width=".17"/>
<circle cx="160.9" cy="58.5" r=".34" fill="#f0f"/>
<circle cx="160.9" cy="58.5" r=".34" fill="none" stroke="#f0f" stroke-width=".17"/>
<circle cx="153.6" cy="62.1" r=".34" fill="#f0f"/>
<circle cx="153.6" cy="62.1" r=".34" fill="none" stroke="#f0f" stroke-width=".17"/>
<circle cx="84.1" cy="43.9" r=".36" fill="#f0f"/>
<circle cx="84.1" cy="43.9" r=".36" fill="none" stroke="#f0f" stroke-width=".17"/>
<circle cx="69.5" cy="43.9" r=".34" fill="#f0f"/>
<circle cx="69.5" cy="43.9" r=".34" fill="none" stroke="#f0f" stroke-width=".17"/>
<circle cx="69.5" cy="27.4" r=".34" fill="#f0f"/>
<circle cx="69.5" cy="27.4" r=".34" fill="none" stroke="#f0f" stroke-width=".17"/>
<circle cx="84.1" cy="27.4" r=".36" fill="#f0f"/>
<circle cx="84.1" cy="27.4" r=".36" fill="none" stroke="#f0f" stroke-width=".17"/>
<circle cx="58.5" cy="128" r=".34" fill="#f0f"/>
<circle cx="58.5" cy="128" r=".34" fill="none" stroke="#f0f" stroke-width=".17"/>
<circle cx="65.8" cy="128" r=".36" fill="#f0f"/>
<circle cx="65.8" cy="128" r=".36" fill="none" stroke="#f0f" stroke-width=".17"/>
<circle cx="38.4" cy="69.5" r=".36" fill="#f0f"/>
<circle cx="38.4" cy="69.5" r=".36" fill="none" stroke="#f0f" stroke-width=".17"/>
<circle cx="32.9" cy="69.5" r=".34" fill="#f0f"/>
<circle cx="32.9" cy="69.5" r=".34" fill="none" stroke="#f0f" stroke-width=".17"/>
<circle cx="32.9" cy="91.4" r=".34" fill="#f0f"/>
<circle cx="32.9" cy="91.4" r=".34" fill="none" stroke="#f0f" stroke-width=".17"/>
<circle cx="38.4" cy="80.4" r=".36" fill="#f0f"/>
<circle cx="38.4" cy="80.4" r=".36" fill="none" stroke="#f0f" stroke-width=".17"/>
<circle cx="85.9" cy="73.1" r=".34" fill="#f0f"/>
<circle cx="85.9" cy="73.1" r=".34" fill="none" stroke="#f0f" stroke-width=".17"/>
<circle cx="87.8" cy="73.1" r=".34" fill="#f0f"/>
<circle cx="87.8" cy="73.1" r=".34" fill="none" stroke="#f0f" stroke-width=".17"/>
<circle cx="91.4" cy="91.4" r=".34" fill="#f0f"/>
<circle cx="91.4" cy="91.4" r=".34" fill="none" stroke="#f0f" stroke-width=".17"/>
<circle cx="91.4" cy="73.1" r=".34" fill="#f0f"/>
<circle cx="91.4" cy="73.1" r=".34" fill="none" stroke="#f0f" stroke-width=".17"/>
<circle cx="109.7" cy="73.1" r=".34" fill="#f0f"/>
<circle cx="109.7" cy="73.1" r=".34" fill="none" stroke="#f0f" stroke-width=".17"/>
<circle cx="98.7" cy="73.1" r=".34" fill="#f0f"/>
<circle cx="98.7" cy="73.1" r=".34" fill="none" stroke="#f0f" stroke-width=".17"/>
<circle cx="102.4" cy="27.4" r=".36" fill="#f0f"/>
<circle cx="102.4" cy="27.4" r=".36" fill="none" stroke="#f0f" stroke-width=".17"/>
<circle cx="38.4" cy="91.4" r=".36" fill="#f0f"/>
<circle cx="38.4" cy="91.4" r=".36" fill="none" stroke="#f0f" stroke-width=".17"/>
<circle cx="38.4" cy="84.1" r=".37" fill="#f0f"/>
<circle cx="38.4" cy="84.1" r=".37" fill="none" stroke="#f0f" stroke-width=".17"/>
<text font-size="4.4" x="5.5" y="5.5">Power Input and Linear Voltage Regulators</text>
<g font-size="2.9" fill="#00f">
<text x="20.1" y="13.4">Power Supply Input</text>
<text x="23.7" y="60.9">3.3v Switching Regulator</text>
<text x="20.1" y="114">Test and reference points</text>
</g>
<text font-size="2.9" x="224.9" y="161.8">MPC5748G-LCEVB</text>
<text font-size="2.4" fill="#00f" x="148.1" y="14.7">Power Control</text>
<g font-size="2.4">
<text x="21.9" y="100.7">Inoput Voltage 5V, Output 3.3V at 700mA. Ripple 1.4mV, Approx 90% efficient</text>
<text x="224.9" y="166.8">Power Input and Linear Voltage Regulators</text>
</g>
<g font-size="2.4" fill="#008000">
<text x="23.7" y="131.8">GND Test Points,</text>
<text x="56.7" y="131.8">GND Test Points,</text>
<text x="23.7" y="134.2">Top Side</text>
<text x="56.7" y="134.2">underside of board</text>
</g>
<g font-size="2">
<text x="151.8" y="18">Jumpers can be fitted to</text>
<text x="151.8" y="20">facilitate power measurements</text>
<text x="109.7" y="27.2">Main Power In</text>
<text x="109.7" y="29.2">(SR = Swithing Reg)</text>
</g>
<g font-size="1.8">
<text x="245.8" y="149.8">Automotive Microcontroller</text>
<text x="245.6" y="154.2">East Kilbride, Scotland</text>
<text x="245.8" y="151.6">Applications</text>
</g>
<g font-size="1.7">
<text x="47.2" y="19.7">1</text>
<text x="47.2" y="21.5">4</text>
<text x="54.3" y="19.7">3</text>
<text x="54.3" y="21.5">2</text>
<text x="32.3" y="27">1</text>
<text x="32.3" y="28.8">2</text>
<text x="50.8" y="25.9" transform="rotate(-90 50.8 25.9)">5</text>
<text x="69" y="29.8" transform="rotate(-90 69 29.8)">C</text>
<text x="92.8" y="29.8" transform="rotate(-90 92.8 29.8)">1</text>
<text x="164.2" y="28.8">1</text>
<text x="176.8" y="28.8">2</text>
<text x="32.3" y="30.6">3</text>
<text x="69" y="38.9" transform="rotate(-90 69 38.9)">A</text>
<text x="164.2" y="41.6">1</text>
<text x="176.8" y="41.6">2</text>
<text x="87.2" y="43.5">C</text>
<text x="98.2" y="43.5">A</text>
<text x="45.3" y="69">8</text>
<text x="67.1" y="69">6</text>
<text x="45.3" y="72.7">1</text>
<text x="45.3" y="76.4">3</text>
<text x="67.1" y="76.4">5</text>
<text x="67.1" y="72.7">7</text>
<text x="72.8" y="72.7">1</text>
<text x="83.6" y="72.7">2</text>
<text x="98.3" y="75.5" transform="rotate(-90 98.3 75.5)">1</text>
<text x="45.3" y="80.1">2</text>
<text x="45.3" y="83.7">9</text>
<text x="67.1" y="80.1">4</text>
<text x="94.4" y="91">C</text>
<text x="105.5" y="91">A</text>
<text x="23.3" y="124.7" transform="rotate(-90 23.3 124.7)">1</text>
<text x="28.8" y="124.7" transform="rotate(-90 28.8 124.7)">1</text>
<text x="34.3" y="124.7" transform="rotate(-90 34.3 124.7)">1</text>
<text x="39.8" y="124.7" transform="rotate(-90 39.8 124.7)">1</text>
<text x="58.1" y="124.7" transform="rotate(-90 58.1 124.7)">1</text>
<text x="65.4" y="124.7" transform="rotate(-90 65.4 124.7)">1</text>
</g>
<g font-size="1.7" fill="#004080">
<text x="48.5" y="70.2">VIN</text>
<text x="62.5" y="70.2">PG</text>
<text x="48.5" y="73.9">EN</text>
<text x="48.5" y="77.6">MODE</text>
<text x="61.4" y="77.6">VOS</text>
<text x="62.2" y="73.9">SW</text>
<text x="48.5" y="81.2">GND</text>
<text x="62.8" y="81.2">FB</text>
<text x="48.5" y="84.9">EP</text>
</g>
<g font-size="1.6" fill="#000080">
<text x="47.5" y="17.9">SW2</text>
<text x="21.9" y="25.2">P12 Connector</text>
<text x="166.4" y="27.1">J3</text>
<text x="56.7" y="32.5">C26</text>
<text x="56.7" y="34.3">0.1UF</text>
<text x="71.3" y="32.5">D4</text>
<text x="78.6" y="32.5">C21</text>
<text x="78.6" y="34.3">10UF</text>
<text x="91.4" y="35.4">5v0</text>
<text x="104.2" y="36">R142</text>
<text x="164.6" y="34.3">R48</text>
<text x="166.4" y="32.5">HDR 1X2</text>
<text x="90.5" y="41.9">DS5</text>
<text x="166.4" y="39.8">J4</text>
<text x="90.5" y="47.3">LED GREEN</text>
<text x="164.6" y="47.2">R49</text>
<text x="166.4" y="45.3">HDR 1X2</text>
<text x="169" y="57.4">R47</text>
<text x="169" y="61.4">R45</text>
<text x="48.5" y="67.3">U10</text>
<text x="73.2" y="69.1">R138</text>
<text x="80.5" y="69.1">178K</text>
<text x="169" y="70.2">R46</text>
<text x="73.2" y="74.6">L3</text>
<text x="78.6" y="74.6">1.0uH</text>
<text x="169" y="74.2">R44</text>
<text x="27.4" y="78.2">C22</text>
<text x="27.4" y="80.1">10UF</text>
<text x="85.9" y="80.1">C23</text>
<text x="85.9" y="81.9">22UF</text>
<text x="96.9" y="81.2">3v3</text>
<text x="110.8" y="79.2">R43</text>
<text x="53" y="89.2">TPS62082</text>
<text x="97.8" y="89.4">DS6</text>
<text x="97.8" y="94.9">LED GREEN</text>
<text x="21.9" y="119.9">GND1 GND2 GND3 GND4</text>
<text x="56.7" y="119.9">GND15</text>
<text x="64" y="119.9">GND16</text>
</g>
<g font-size="1.6">
<text x="53" y="17.7">(Power Switch)</text>
<text x="25.6" y="23.2">2.1mm Barrel</text>
<text x="103.5" y="23.2">5V0_SR</text>
<text x="150.5" y="24.8">3V3_SR</text>
<text x="171.9" y="27.1">DNP</text>
<text x="71.3" y="34.3">B340A</text>
<text x="173.9" y="34.3">0</text>
<text x="34.8" y="36.2">GND</text>
<text x="78.6" y="36.2">10V</text>
<text x="104.2" y="38.2">560</text>
<text x="150.5" y="37.6">5V0_SR</text>
<text x="171.9" y="39.8">DNP</text>
<text x="173.9" y="47.2">0</text>
<text x="54.9" y="49">GND</text>
<text x="150.5" y="54.1">5V0_SR</text>
<text x="157.8" y="54.1">3V3_SR</text>
<text x="173.9" y="58.1">0</text>
<text x="176.1" y="54.1">PER_HVA</text>
<text x="26.7" y="65.2">5V0_SR</text>
<text x="169.3" y="64.2">DNP</text>
<text x="173.9" y="61.8">0</text>
<text x="112.6" y="68.9">3V3_SR</text>
<text x="173.9" y="70.9">0</text>
<text x="176.1" y="66.9">PER_HVB</text>
<text x="169.3" y="77">DNP</text>
<text x="173.9" y="74.6">0</text>
<text x="27.4" y="81.9">10V</text>
<text x="85.9" y="83.7">10V</text>
<text x="110.6" y="81">270</text>
<text x="27.4" y="96.5">GND</text>
<text x="85.9" y="134.9">GND</text>
<text x="212.1" y="158.7">Drawing Title:</text>
<text x="247.6" y="156.3">NXP General Business Use</text>
<text x="212.1" y="164.2">Page Title:</text>
<text x="212.1" y="169.7">Size</text>
<text x="212.1" y="171.5">B</text>
<text x="219.5" y="169.7">Document Number</text>
<text x="235.9" y="171.5">SCH-28822</text>
<text x="246.6" y="171.5">PDF: SPF-28822</text>
<text x="271.7" y="169.7">Rev</text>
<text x="272.5" y="171.5">B1</text>
<text x="212.1" y="175.2">Date:</text>
<text x="219.8" y="175.2">Friday, August 26, 2016</text>
<text x="248.7" y="175.2">Sheet</text>
<text x="256" y="175.2">2</text>
<text x="261.5" y="175.2">of</text>
<text x="267" y="175.2">15</text>
</g>
<g font-size="1.6" fill="#f00">
<text x="40.6" y="27.1">5V-IN</text>
<text x="179.6" y="28.7">MCU_3V3</text>
<text x="194.2" y="29.8">MCU_3V3</text>
<text x="208.5" y="29.6">3</text>
<text x="179.6" y="41.4">MCU_5V0</text>
<text x="194.2" y="42.6">MCU_5V0</text>
<text x="208.5" y="42.4">3</text>
</g>
<g font-size="1.3">
<text x="29.3" y="1.4">5</text>
<text x="84.1" y="1.4">4</text>
<text x="139" y="1.4">3</text>
<text x="193.8" y="1.4">2</text>
<text x="248.7" y="1.4">1</text>
<text x=".5" y="24.7">D</text>
<text x="276.6" y="24.7">D</text>
<text x=".5" y="68.2">C</text>
<text x="276.6" y="68.2">C</text>
<text x=".5" y="111.6">B</text>
<text x="276.6" y="111.6">B</text>
<text x=".5" y="155">A</text>
<text x="276.6" y="155">A</text>
<text x="29.3" y="177">5</text>
<text x="84.1" y="177">4</text>
<text x="139" y="177">3</text>
<text x="193.8" y="177">2</text>
<text x="248.7" y="177">1</text>
</g>
</svg>
